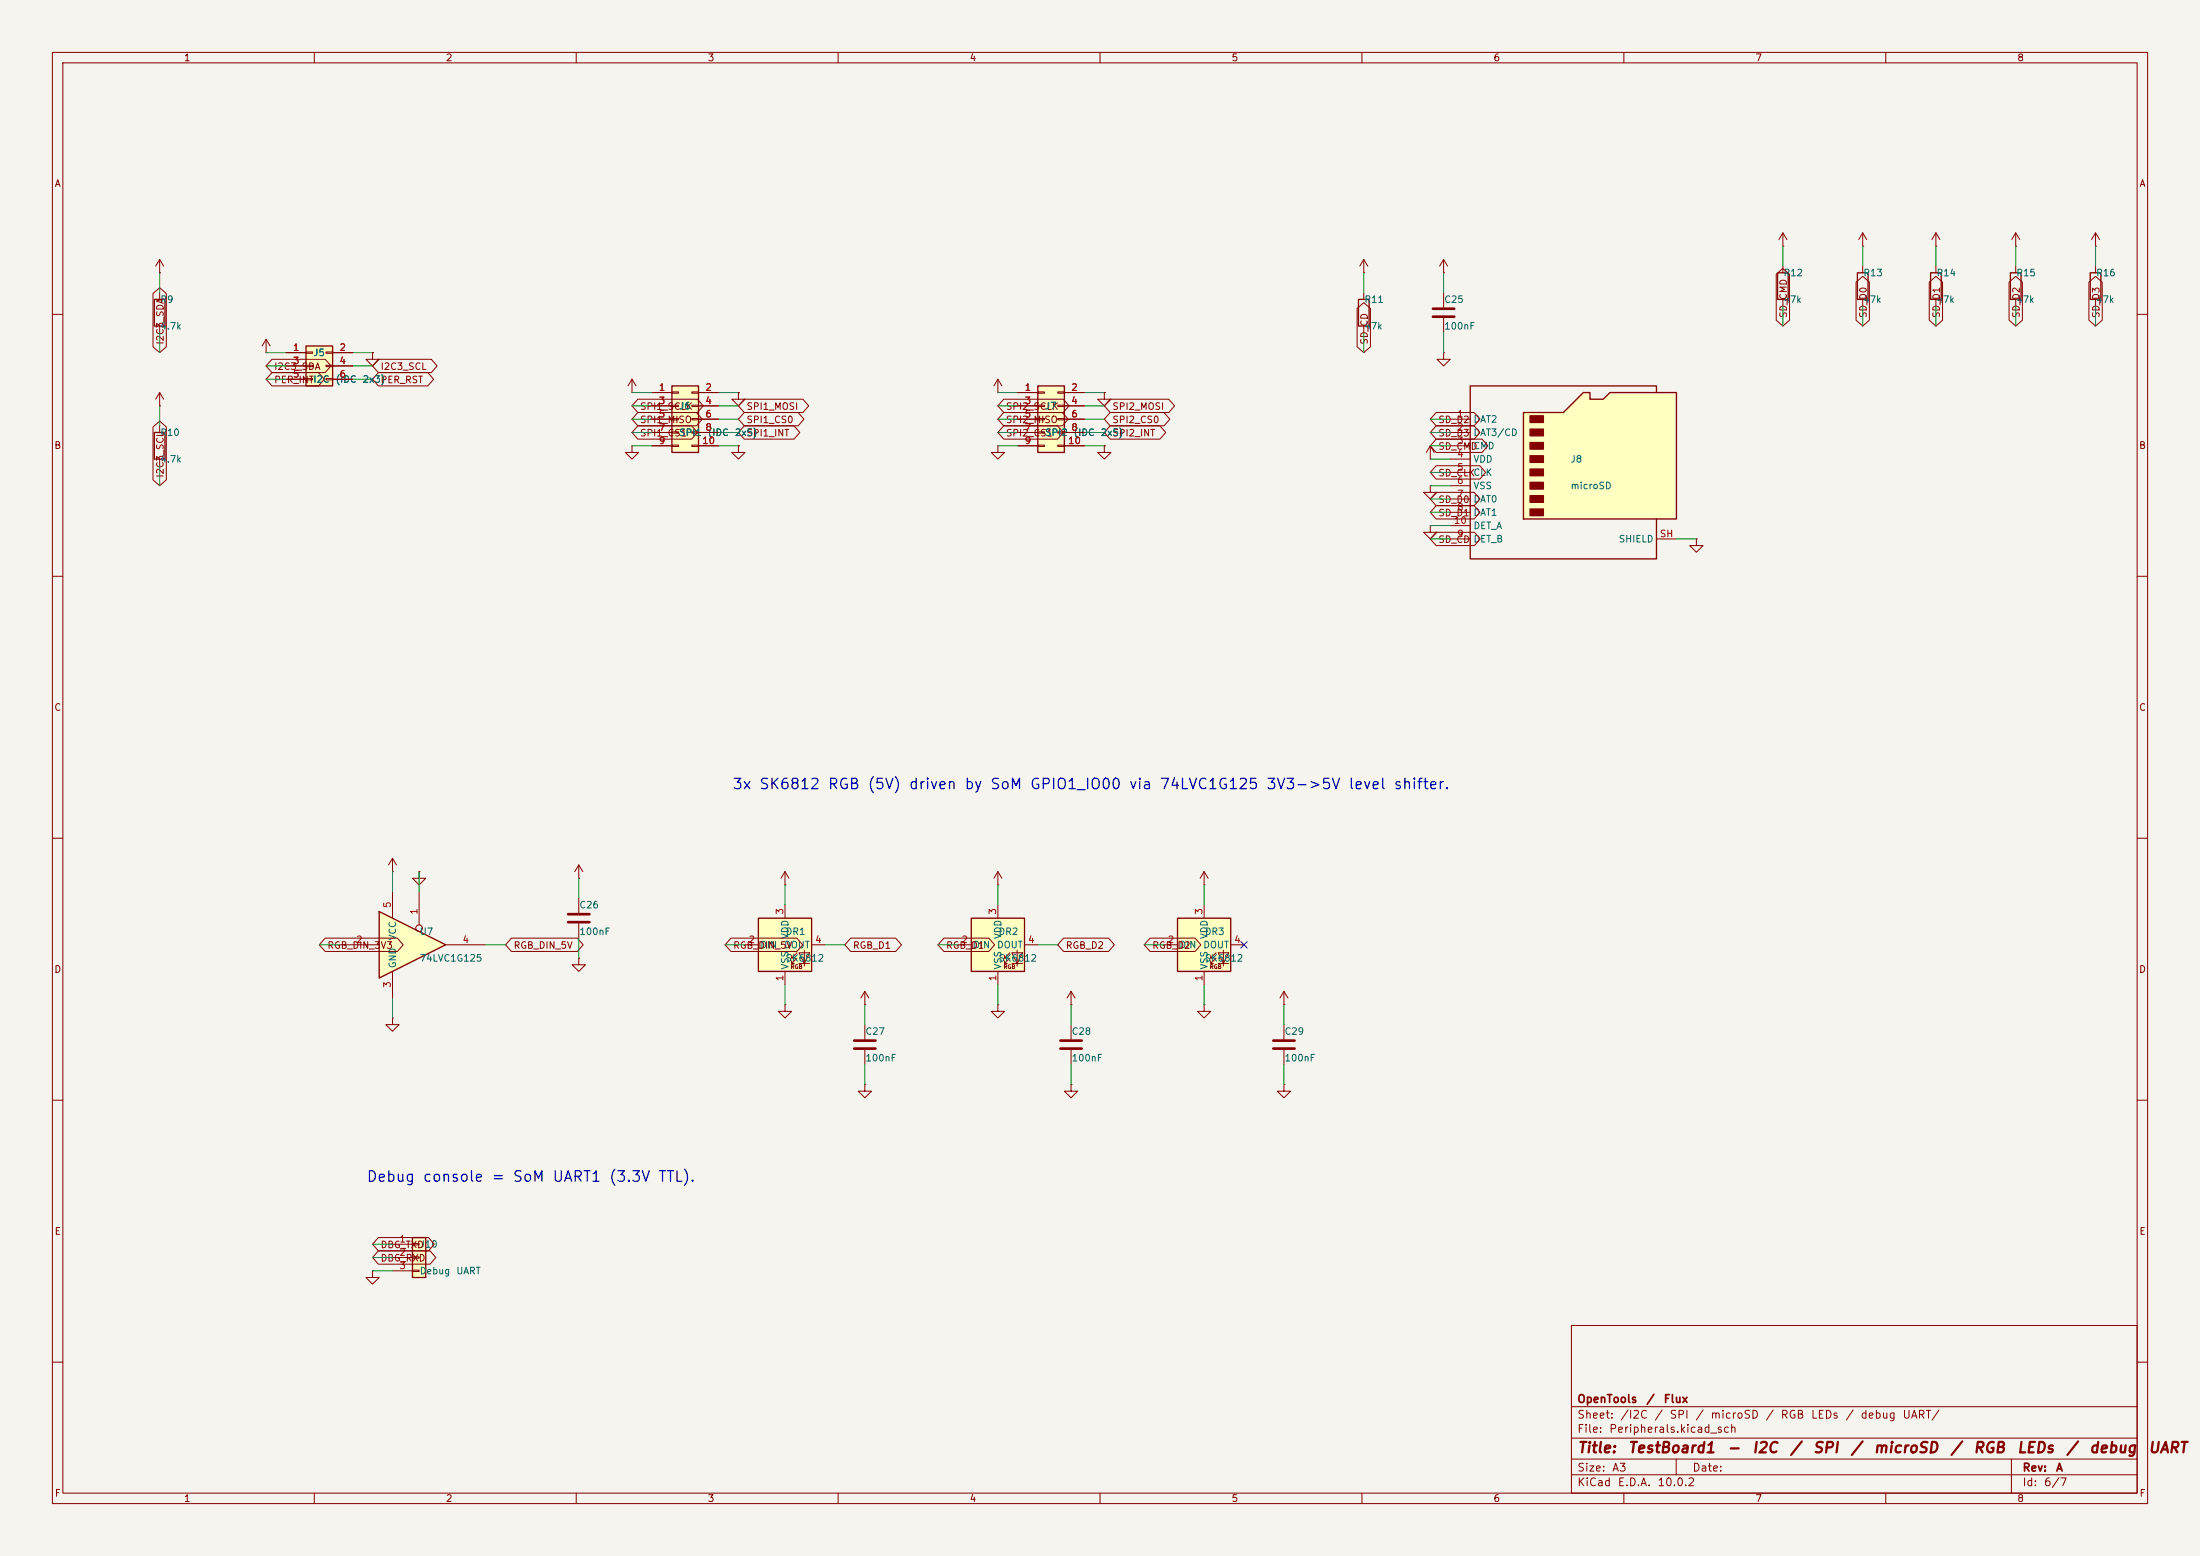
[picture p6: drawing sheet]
<svg xmlns="http://www.w3.org/2000/svg" width="420mm" height="297mm" viewBox="0 0 420 297" stroke-linecap="round" stroke-linejoin="round" font-family="sans-serif">
<path d="M0 0h420v297h-420z" fill="#f5f4ef" stroke="#f5f4ef" stroke-width=".19"/>
<g fill="none" stroke="#840000" stroke-width=".19">
<path d="M10 10h400v277h-400zM12 12h396v273h-396zM60 10v2M110 10v2M160 10v2M210 10v2M260 10v2M310 10v2M360 10v2M10 60h2M71.1 67.3v1.3h1.3l-1.3 1.3-1.3-1.3h1.3M71.1 67.3h.1"/>
<path d="M120.6 74.9h.1M120.6 72.4l-.7 1.3M120.6 72.4l.8 1.3M120.6 72.4v2.5M408 60h2M10 110h2M408 110h2M10 160h2M408 160h2M80 166.4v1.2h1.3l-1.3 1.3-1.3-1.3h1.3M80 166.4h.1M245.1 195.6v2.8"/>
<path d="M10 210h2M245.1 207v1.3h1.3l-1.3 1.3-1.3-1.3h1.3M245.1 207h.1M245.1 200.4v2.8M408 210h2M300 253h108v32h-108zM10 260h2M300 278.5h108M300 274.5h108M300 268.5h108M320 278.5v3M384 278.5v6.5"/>
<path d="M408 260h2M60 285v2M110 285v2M160 285v2M210 285v2M260 285v2M300 281.5h108M310 285v2M360 285v2"/>
</g>
<path d="M243.1 198.6h4M243.1 200.2h4" fill="none" stroke="#840000" stroke-width=".51"/>
<path d="M58.4 66h5.1v7.7h-5.1z" fill="#ffffc2"/>
<path d="M29.5 57.2h2v5h-2zM58.4 66h5.1v7.7h-5.1z" fill="none" stroke="#840000" stroke-width=".25"/>
<g fill="none" stroke="#840000" stroke-width=".19">
<path d="M30.5 55.9v1.3M30.5 62.2v1.3M50.8 67.3h.1M50.8 64.8l-.8 1.2M50.8 64.8l.8 1.2M50.8 64.8v2.5M54.6 67.3h3.8M54.6 69.9h3.8M54.6 72.4h3.8M58.4 67.2h1.3v.2h-1.3zM58.4 69.7h1.3v.3h-1.3zM58.4 72.3h1.3v.2h-1.3z"/>
<path d="M62.2 67.2h1.3v.2h-1.3zM62.2 69.7h1.3v.3h-1.3zM62.2 72.3h1.3v.2h-1.3zM63.5 67.3h3.8M63.5 69.9h3.8M63.5 72.4h3.8M74.9 194.3v1.3h1.3l-1.3 1.3-1.2-1.3h1.2M74.9 194.3h.1M149.9 191.8v1.2h1.2l-1.2 1.3-1.3-1.3h1.3M149.9 191.8h.1M165.1 191.8h.1M165.1 189.2l-.8 1.3"/>
<path d="M165.1 189.2l.8 1.3M165.1 189.2v2.6M229.9 191.8v1.2h1.2l-1.2 1.3-1.3-1.3h1.3M229.9 191.8h.1M245.1 191.8h.1M245.1 189.2l-.8 1.3M245.1 189.2l.8 1.3M245.1 189.2v2.6M165.1 207v1.3h1.3l-1.3 1.3-1.3-1.3h1.3M165.1 207h.1"/>
</g>
<path d="M144.8 175.3h10.1v10.1h-10.1z" fill="#ffffc2"/>
<g fill="none" stroke="#840000" stroke-width=".19">
<path d="M30.5 52.1h.1M30.5 49.5l-.8 1.3M30.5 49.5l.7 1.3M30.5 49.5v2.6M190.5 74.9h.1M190.5 72.4l-.8 1.3M190.5 72.4l.8 1.3M190.5 72.4v2.5M149.9 172.7v2.6M190.5 168.9h.1M190.5 166.4v2.5M190.5 166.4l-.8 1.2"/>
<path d="M190.5 166.4l.8 1.2M142.2 180.3h2.6M149.9 185.4v2.6M151.1 182.9h.5M151.1 183.9h.5M152.1 181.9l-1 1v-.5M152.1 182.9l-1 1v-.5M152.5 181.9h2.1l-1.1 2zM152.5 183.9h2.1M153.5 181.4v3M154.9 180.3h2.6M165.1 195.6v2.8"/>
<path d="M165.1 200.4v2.8"/>
</g>
<path d="M144.8 175.3h10.1v10.1h-10.1z" fill="none" stroke="#840000" stroke-width=".25"/>
<path d="M163.1 198.6h4M163.1 200.2h4" fill="none" stroke="#840000" stroke-width=".51"/>
<path d="M290.8 78.7h7.6l3.9-3.8h1.2v1.3h2.6l1.2-1.3h12.7v24.2h-29.2z" fill="#ffffc2"/>
<path d="M290.8 78.7h7.6l3.9-3.8h1.2v1.3h2.6l1.2-1.3h12.7v24.2h-29.2zM316.2 74.9v-1.2h-35.5v33h35.5v-7.6M29.5 82.6h2v5h-2z" fill="none" stroke="#840000" stroke-width=".25"/>
<g fill="#840000" stroke="#840000" stroke-width=".25">
<path d="M292.1 79.4h2.5v1.2h-2.5z"/>
<path d="M292.1 81.9h2.5v1.3h-2.5z"/>
<path d="M292.1 84.5h2.5v1.2h-2.5z"/>
<path d="M292.1 87h2.5v1.3h-2.5z"/>
<path d="M292.1 89.5h2.5v1.3h-2.5z"/>
<path d="M292.1 92.1h2.5v1.2h-2.5z"/>
<path d="M292.1 94.6h2.5v1.3h-2.5z"/>
<path d="M292.1 97.2h2.5v1.2h-2.5z"/>
</g>
<g fill="none" stroke="#840000" stroke-width=".19">
<path d="M30.5 77.5h.1M30.5 74.9v2.6M30.5 74.9l-.8 1.3M30.5 74.9l.7 1.3M275.6 67.3v1.3h1.3l-1.3 1.3-1.3-1.3h1.3M275.6 67.3h.1M30.5 81.3v1.3M30.5 87.6v1.3M273 92.7v1.3h1.3l-1.3 1.3-1.2-1.3h1.2M273 92.7h.1M273 87.6h.1M273 85.1l-.7 1.3"/>
<path d="M273 85.1l.8 1.3M273 85.1v2.5M276.9 80h3.8M276.9 82.6h3.8M276.9 85.1h3.8M276.9 87.6h3.8M276.9 90.2h3.8M276.9 92.7h3.8M276.9 95.3h3.8M276.9 97.8h3.8M273 100.3v1.3h1.3l-1.3 1.3-1.2-1.3h1.2M273 100.3h.1"/>
<path d="M276.9 102.9h3.8M276.9 100.3h3.8M316.2 102.9h3.8M323.8 102.9v1.2h1.3l-1.3 1.3-1.2-1.3h1.2M323.8 102.9h.1M149.9 168.9h.1M149.9 166.4l-.8 1.2M149.9 166.4l.7 1.2M149.9 166.4v2.5"/>
</g>
<path d="M72.4 174l12.7 6.3-12.7 6.4z" fill="#ffffc2"/>
<path d="M259.3 57.2h2.1v5h-2.1zM368.6 52.1h2v5.1h-2zM383.8 52.1h2v5.1h-2zM399 52.1h2.1v5.1h-2.1zM72.4 174l12.7 6.3-12.7 6.4z" fill="none" stroke="#840000" stroke-width=".25"/>
<g fill="none" stroke="#840000" stroke-width=".19">
<path d="M260.3 52.1h.1M260.3 49.5l-.7 1.3M260.3 49.5l.8 1.3M260.3 49.5v2.6M260.3 55.9v1.3M275.6 52.1h.1M275.6 49.5l-.8 1.3M275.6 49.5l.8 1.3M275.6 49.5v2.6M275.6 55.9v2.8M355.6 47h.1M355.6 44.5l-.8 1.2"/>
<path d="M355.6 44.5l.8 1.2M355.6 44.5v2.5M369.6 47h.1M369.6 44.5l-.8 1.2M369.6 44.5l.7 1.2M369.6 44.5v2.5M369.6 50.8v1.3M369.6 57.2v1.2M384.8 47h.1M384.8 44.5l-.8 1.2M384.8 44.5l.8 1.2M384.8 44.5v2.5"/>
<path d="M384.8 50.8v1.3M384.8 57.2v1.2M400 47h.1M400 44.5l-.7 1.2M400 44.5l.8 1.2M400 44.5v2.5M400 50.8v1.3M400 57.2v1.2M260.3 62.2v1.3M275.6 60.7v2.8M120.6 85.1v1.3h1.3l-1.3 1.2-1.2-1.2h1.2M120.6 85.1h.1"/>
<path d="M74.9 166.4h.1M74.9 163.8v2.6M74.9 170.2v5.1M74.9 163.8l-.7 1.3M74.9 163.8l.8 1.3M80 170.2v6.3M110.5 167.6h.1M110.5 165.1l-.8 1.3M110.5 165.1l.8 1.3M110.5 165.1v2.5M64.8 180.3h7.6M74.9 185.4v5.1"/>
<path d="M85.1 180.3h7.6M204.5 207v1.3h1.2l-1.2 1.3-1.3-1.3h1.3M204.5 207h.1"/>
<circle cx="80" cy="177.2" r=".63"/>
</g>
<path d="M273.6 58.9h4M273.6 60.5h4" fill="none" stroke="#840000" stroke-width=".51"/>
<path d="M128.3 73.7h5v12.7h-5z" fill="#ffffc2"/>
<path d="M354.6 52.1h2v5.1h-2zM128.3 73.7h5v12.7h-5z" fill="none" stroke="#840000" stroke-width=".25"/>
<g fill="none" stroke="#840000" stroke-width=".19">
<path d="M340.4 47h.1M340.4 44.5l-.8 1.2M340.4 44.5l.7 1.2M340.4 44.5v2.5M355.6 50.8v1.3M355.6 57.2v1.2M124.5 74.9h3.8M124.5 77.5h3.8M128.3 74.8h1.2v.3h-1.2zM128.3 77.3h1.2v.3h-1.2zM128.3 79.9h1.2v.2h-1.2zM132.1 74.8h1.2v.3h-1.2z"/>
<path d="M132.1 77.3h1.2v.3h-1.2zM132.1 79.9h1.2v.2h-1.2zM133.3 74.9h3.9M133.3 77.5h3.9M141 74.9v1.3h1.2l-1.2 1.3-1.3-1.3h1.3M141 74.9h.1M124.5 80h3.8M124.5 82.6h3.8M124.5 85.1h3.8M128.3 82.4h1.2v.3h-1.2zM128.3 85h1.2v.2h-1.2zM132.1 82.4h1.2v.3h-1.2z"/>
<path d="M132.1 85h1.2v.2h-1.2zM133.3 80h3.9M133.3 82.6h3.9M133.3 85.1h3.9M210.8 85.1v1.3h1.3l-1.3 1.2-1.3-1.2h1.3M210.8 85.1h.1M110.5 171.5v2.7M110.5 176.3v2.8M110.5 182.9v1.3h1.3l-1.3 1.2-1.3-1.2h1.3M110.5 182.9h.1"/>
</g>
<path d="M108.5 174.5h4M108.5 176h4" fill="none" stroke="#840000" stroke-width=".51"/>
<path d="M78.7 236.2h2.6v7.6h-2.6z" fill="#ffffc2"/>
<path d="M339.3 52.1h2.1v5.1h-2.1zM78.7 236.2h2.6v7.6h-2.6z" fill="none" stroke="#840000" stroke-width=".25"/>
<g fill="none" stroke="#840000" stroke-width=".19">
<path d="M340.4 50.8v1.3M340.4 57.2v1.2M141 85.1v1.3h1.2l-1.2 1.2-1.3-1.2h1.3M141 85.1h.1M190.5 85.1v1.3h1.3l-1.3 1.2-1.3-1.2h1.3M190.5 85.1h.1M190.5 191.8v1.2h1.3l-1.3 1.3-1.3-1.3h1.3M190.5 191.8h.1M74.9 237.5h3.8M78.7 237.4h1.3v.2h-1.3zM78.7 239.9h1.3v.3h-1.3zM71.1 242.6v1.2h1.3l-1.3 1.3-1.3-1.3h1.3"/>
<path d="M71.1 242.6h.1M74.9 240h3.8M74.9 242.6h3.8M78.7 242.4h1.3v.3h-1.3z"/>
</g>
<path d="M224.8 175.3h10.1v10.1h-10.1z" fill="#ffffc2"/>
<path d="M229.9 172.7v2.6M222.2 180.3h2.6M229.9 185.4v2.6M231.1 182.9h.5M231.1 183.9h.5M232.2 181.9l-1.1 1v-.5M232.2 182.9l-1.1 1v-.5M232.5 181.9h2.1l-1 2zM232.5 183.9h2.1M233.6 181.4v3M234.9 180.3h2.6" fill="none" stroke="#840000" stroke-width=".19"/>
<path d="M224.8 175.3h10.1v10.1h-10.1z" fill="none" stroke="#840000" stroke-width=".25"/>
<path d="M185.4 175.3h10.2v10.1h-10.2z" fill="#ffffc2"/>
<g fill="none" stroke="#840000" stroke-width=".19">
<path d="M190.5 172.7v2.6M182.9 180.3h2.5M190.5 185.4v2.6M191.8 182.9h.5M191.8 183.9h.5M192.8 181.9l-1 1v-.5M192.8 182.9l-1 1v-.5M193.2 181.9h2l-1 2zM193.2 183.9h2M194.2 181.4v3M195.6 180.3h2.5M204.5 191.8h.1"/>
<path d="M204.5 189.2v2.6M204.5 195.6v2.8M204.5 189.2l-.8 1.3M204.5 189.2l.7 1.3M204.5 200.4v2.8"/>
</g>
<path d="M185.4 175.3h10.2v10.1h-10.2z" fill="none" stroke="#840000" stroke-width=".25"/>
<path d="M202.4 198.6h4.1M202.4 200.2h4.1" fill="none" stroke="#840000" stroke-width=".51"/>
<path d="M198.1 73.7h5.1v12.7h-5.1z" fill="#ffffc2"/>
<path d="M198.1 73.7h5.1v12.7h-5.1z" fill="none" stroke="#840000" stroke-width=".25"/>
<g fill="none" stroke="#840000" stroke-width=".19">
<path d="M29.2 56l1.3-1.1 1.3 1.1v10.2l-1.3 1.1-1.3-1.1zM259.1 58.9l1.2-1.1 1.3 1.1v7.3l-1.3 1.1-1.2-1.1zM339.1 52.3l1.3-1.1 1.2 1.1v8.8l-1.2 1.1-1.3-1.1zM354.3 53.9l1.3-1.2 1.3 1.2v7.2l-1.3 1.1-1.3-1.1zM368.3 53.9l1.3-1.2 1.2 1.2v7.2l-1.2 1.1-1.3-1.1zM383.5 53.9l1.3-1.2 1.3 1.2v7.2l-1.3 1.1-1.3-1.1zM398.8 53.9l1.2-1.2 1.3 1.2v7.2l-1.3 1.1-1.2-1.1zM51.9 68.6h10.2l1.1 1.3-1.1 1.2h-10.2l-1.1-1.2zM51.9 71.1h8.9l1.1 1.3-1.1 1.3h-8.9l-1.1-1.3zM54.6 67.3h3.8M54.6 69.9h3.8M54.6 72.4h3.8"/>
<path d="M63.5 67.3h3.8M63.5 69.9h3.8M63.5 72.4h3.8M71.1 67.3h.1M72.2 71.1h9.5l1.1 1.3-1.1 1.3h-9.5l-1.1-1.3zM72.2 68.6h10.1l1.1 1.3-1.1 1.2h-10.1l-1.1-1.2zM121.8 78.7h11.2l1.1 1.3-1.1 1.3h-11.2l-1.2-1.3zM121.8 76.2h11.3l1.1 1.3-1.1 1.2h-11.3l-1.2-1.2zM124.5 74.9h3.8M124.5 77.5h3.8M133.3 74.9h3.9M133.3 77.5h3.9"/>
<path d="M141 74.9h.1M142.1 76.2h11.2l1.1 1.3-1.1 1.2h-11.2l-1.1-1.2zM142.1 78.7h10.3l1.1 1.3-1.1 1.3h-10.3l-1.1-1.3zM191.6 76.2h11.4l1.1 1.3-1.1 1.2h-11.4l-1.1-1.2zM191.6 78.7h11.2l1.1 1.3-1.1 1.3h-11.2l-1.1-1.3zM194.3 74.9h3.8M194.3 77.5h3.8M198.1 74.8h1.3v.3h-1.3zM198.1 77.3h1.3v.3h-1.3zM198.1 79.9h1.3v.2h-1.3zM201.9 74.8h1.3v.3h-1.3zM201.9 77.3h1.3v.3h-1.3z"/>
<path d="M201.9 79.9h1.3v.2h-1.3zM203.2 74.9h3.8M203.2 77.5h3.8M210.8 74.9v1.3h1.3l-1.3 1.3-1.3-1.3h1.3M210.8 74.9h.1M211.9 78.7h10.3l1.1 1.3-1.1 1.3h-10.3l-1.1-1.3zM211.9 76.2h11.2l1.1 1.3-1.1 1.2h-11.2l-1.1-1.2zM274.2 78.7h7.2l1.1 1.3-1.1 1.3h-7.2l-1.2-1.3zM29.2 81.5l1.3-1.1 1.3 1.1v10.1l-1.3 1.1-1.3-1.1zM121.8 81.3h10.2l1.2 1.3-1.2 1.2h-10.2l-1.2-1.2zM124.5 80h3.8M124.5 82.6h3.8"/>
<path d="M124.5 85.1h3.8M133.3 80h3.9M133.3 82.6h3.9M133.3 85.1h3.9M141 85.1h.1M142.1 81.3h9.5l1.1 1.3-1.1 1.2h-9.5l-1.1-1.2zM191.6 81.3h10.3l1.1 1.3-1.1 1.2h-10.3l-1.1-1.2zM194.3 80h3.8M194.3 82.6h3.8M194.3 85.1h3.8M198.1 82.4h1.3v.3h-1.3zM198.1 85h1.3v.2h-1.3z"/>
<path d="M201.9 82.4h1.3v.3h-1.3zM201.9 85h1.3v.2h-1.3zM203.2 80h3.8M203.2 82.6h3.8M203.2 85.1h3.8M210.8 85.1h.1M211.9 81.3h9.5l1.1 1.3-1.1 1.2h-9.5l-1.1-1.2zM274.2 81.3h7.2l1.1 1.3-1.1 1.2h-7.2l-1.2-1.2zM274.2 83.8h8.7l1.1 1.3-1.1 1.3h-8.7l-1.2-1.3zM274.2 96.5h7.2l1.1 1.3-1.1 1.3h-7.2l-1.2-1.3zM274.2 88.9h8.3l1.1 1.3-1.1 1.2h-8.3l-1.2-1.2zM274.2 94h7.2l1.1 1.3-1.1 1.2h-7.2l-1.2-1.2z"/>
<path d="M274.2 101.6h7.3l1.1 1.3-1.1 1.2h-7.3l-1.2-1.2zM62.1 179.1h13.8l1.1 1.2-1.1 1.3h-13.8l-1.1-1.3zM97.6 179.1h12.6l1.1 1.2-1.1 1.3h-12.6l-1.1-1.3zM139.5 179.1h12.6l1.1 1.2-1.1 1.3h-12.6l-1.1-1.3zM162.4 179.1h8.6l1.1 1.2-1.1 1.3h-8.6l-1.1-1.3zM180.2 179.1h8.6l1.1 1.2-1.1 1.3h-8.6l-1.1-1.3zM203 179.1h8.6l1.1 1.2-1.1 1.3h-8.6l-1.1-1.3zM219.6 179.1h8.5l1.2 1.2-1.2 1.3h-8.5l-1.2-1.3zM229.9 168.9h.1M229.9 166.4l-.8 1.2M229.9 166.4l.7 1.2M229.9 166.4v2.5"/>
<path d="M72.2 236.2h9.6l1.1 1.3-1.1 1.3h-9.6l-1.1-1.3zM72.2 238.8h9.9l1.1 1.2-1.1 1.3h-9.9l-1.1-1.3z"/>
</g>
<g fill="none" stroke="#009600" stroke-width=".19">
<path d="M30.5 52.1v3.8M260.3 52.1v3.8M275.6 52.1v3.8M340.4 47v3.8M340.4 58.4v3.8M355.6 47v3.8M355.6 58.4v3.8M369.6 47v3.8M369.6 58.4v3.8M384.8 47v3.8M384.8 58.4v3.8M400 47v3.8"/>
<path d="M400 58.4v3.8M30.5 63.5v3.8M30.5 77.5v3.8M50.8 72.4h3.8M50.8 67.3h3.8M50.8 69.9h3.8M67.3 72.4h3.8M67.3 67.3h3.8M67.3 69.9h3.8M120.6 74.9h3.9M120.6 77.5h3.9M137.2 74.9h3.8"/>
<path d="M137.2 77.5h3.8M190.5 74.9h3.8M190.5 77.5h3.8M207 74.9h3.8M207 77.5h3.8M260.3 63.5v3.8M275.6 63.5v3.8M30.5 88.9v3.8M120.6 80h3.9M120.6 85.1h3.9M120.6 82.6h3.9M137.2 80h3.8"/>
<path d="M137.2 85.1h3.8M137.2 82.6h3.8M190.5 80h3.8M190.5 85.1h3.8M190.5 82.6h3.8M207 80h3.8M207 85.1h3.8M207 82.6h3.8M273 80h3.9M273 85.1h3.9M273 82.6h3.9M273 87.6h3.9"/>
<path d="M273 97.8h3.9M273 90.2h3.9M273 92.7h3.9M273 95.3h3.9M273 102.9h3.9M273 100.3h3.9M320 102.9h3.8M74.9 166.4v3.8M80 166.4v3.8M110.5 167.6v3.9M110.5 179.1v3.8M149.9 168.9v3.8"/>
<path d="M190.5 168.9v3.8M229.9 168.9v3.8M61 180.3h3.8M74.9 190.5v3.8M92.7 180.3h3.8M138.4 180.3h3.8M149.9 188v3.8M157.5 180.3h3.8M165.1 191.8v3.8M179.1 180.3h3.8M190.5 188v3.8M198.1 180.3h3.8"/>
<path d="M204.5 191.8v3.8M218.4 180.3h3.8M229.9 188v3.8M245.1 191.8v3.8M165.1 203.2v3.8M204.5 203.2v3.8M245.1 203.2v3.8M71.1 237.5h3.8M71.1 240h3.8M71.1 242.6h3.8"/>
</g>
<path d="M236.9 179.7l1.2 1.2M238.1 179.7l-1.2 1.2" fill="none" stroke="#000084" stroke-width=".19"/>
<g font-size="2" fill="#0000c2">
<text x="139.7" y="151.1">3x SK6812 RGB (5V) driven by SoM GPIO1_IO00 via 74LVC1G125 3V3-&gt;5V level shifter.</text>
<text x="69.8" y="226.1">Debug console = SoM UART1 (3.3V TTL).</text>
</g>
<g font-size="2" fill="#840000">
<text x="301" y="277.8">Title:</text>
<text x="310.7" y="277.8">TestBoard1</text>
<text x="329.6" y="277.8">-</text>
<text x="334.4" y="277.8">I2C</text>
<text x="341.5" y="277.8">/</text>
<text x="346" y="277.8">SPI</text>
<text x="353.1" y="277.8">/</text>
<text x="357.6" y="277.8">microSD</text>
<text x="372.2" y="277.8">/</text>
<text x="376.6" y="277.8">RGB</text>
<text x="384.9" y="277.8">LEDs</text>
<text x="394.3" y="277.8">/</text>
<text x="398.7" y="277.8">debug</text>
<text x="410" y="277.8">UART</text>
</g>
<g font-size="1.5" fill="#840000">
<text x="301" y="268.1">OpenTools</text>
<text x="314.2" y="268.1">/</text>
<text x="317.5" y="268.1">Flux</text>
<text x="301" y="273.8">File:</text>
<text x="301" y="271.1">Sheet:</text>
<text x="307.1" y="273.8">Peripherals.kicad_sch</text>
<text x="309.2" y="271.1">/I2C</text>
<text x="315.7" y="271.1">/</text>
<text x="318.6" y="271.1">SPI</text>
<text x="323.5" y="271.1">/</text>
<text x="326.4" y="271.1">microSD</text>
<text x="336.9" y="271.1">/</text>
<text x="339.8" y="271.1">RGB</text>
<text x="345.6" y="271.1">LEDs</text>
<text x="352.2" y="271.1">/</text>
<text x="355.1" y="271.1">debug</text>
<text x="363.1" y="271.1">UART/</text>
<text x="301" y="281.2">Size:</text>
<text x="307.6" y="281.2">A3</text>
<text x="323" y="281.2">Date:</text>
<text x="386" y="281.2">Rev:</text>
<text x="392.4" y="281.2">A</text>
<text x="301" y="284">KiCad</text>
<text x="308.7" y="284">E.D.A.</text>
<text x="316.3" y="284">10.0.2</text>
<text x="386" y="284">Id:</text>
<text x="390.1" y="284">6/7</text>
</g>
<g font-size="1.3" fill="#840000">
<text x="35" y="12">1</text>
<text x="85" y="12">2</text>
<text x="135" y="12">3</text>
<text x="185" y="12">4</text>
<text x="235" y="12">5</text>
<text x="285" y="12">6</text>
<text x="335" y="12">7</text>
<text x="385" y="12">8</text>
<text x="10.3" y="36">A</text>
<text x="408.3" y="36">A</text>
<text x="31.5" y="65.9" transform="rotate(-90 31.5 65.9)">I2C3_SDA</text>
<text x="261.4" y="65.9" transform="rotate(-90 261.4 65.9)">SD_CD</text>
<text x="341.4" y="60.8" transform="rotate(-90 341.4 60.8)">SD_CMD</text>
<text x="356.7" y="60.8" transform="rotate(-90 356.7 60.8)">SD_D0</text>
<text x="370.6" y="60.8" transform="rotate(-90 370.6 60.8)">SD_D1</text>
<text x="385.9" y="60.8" transform="rotate(-90 385.9 60.8)">SD_D2</text>
<text x="401.1" y="60.8" transform="rotate(-90 401.1 60.8)">SD_D3</text>
<text x="52.2" y="70.9">I2C3_SDA</text>
<text x="72.5" y="70.9">I2C3_SCL</text>
<text x="52.2" y="73.5">PER_INTI2C</text>
<text x="72.5" y="73.5">PER_RST</text>
<text x="122.1" y="81.1">SPI1_MISO</text>
<text x="122.1" y="83.6">SPI1_CS1</text>
<text x="122.1" y="78.5">SPI1_SCLK</text>
<text x="142.4" y="83.6">SPI1_INT</text>
<text x="142.4" y="78.5">SPI1_MOSI</text>
<text x="142.4" y="81.1">SPI1_CS0</text>
<text x="191.9" y="78.5">SPI2_SCLK</text>
<text x="191.9" y="83.6">SPI2_CS1</text>
<text x="191.9" y="81.1">SPI2_MISO</text>
<text x="212.2" y="81.1">SPI2_CS0</text>
<text x="212.2" y="83.6">SPI2_INT</text>
<text x="212.2" y="78.5">SPI2_MOSI</text>
<text x="274.5" y="81.1">SD_D2</text>
<text x="274.5" y="83.6">SD_D3</text>
<text x="10.3" y="86">B</text>
<text x="274.5" y="86.2">SD_CMD</text>
<text x="408.2" y="86">B</text>
<text x="31.5" y="91.3" transform="rotate(-90 31.5 91.3)">I2C3_SCL</text>
<text x="274.5" y="91.2">SD_CLKCLK</text>
<text x="274.5" y="98.9">SD_D1</text>
<text x="274.5" y="96.3">SD_D0</text>
<text x="274.5" y="103.9">SD_CD</text>
<text x="10.3" y="136">C</text>
<text x="408.2" y="136">C</text>
<text x="10.3" y="186">D</text>
<text x="62.4" y="181.4">RGB_DIN_3V3</text>
<text x="97.9" y="181.4">RGB_DIN_5V</text>
<text x="139.9" y="181.4">RGB_DIN_5V</text>
<text x="162.7" y="181.4">RGB_D1</text>
<text x="180.5" y="181.4">RGB_D1</text>
<text x="203.4" y="181.4">RGB_D2</text>
<text x="219.9" y="181.4">RGB_D2</text>
<text x="408.2" y="186">D</text>
<text x="10.3" y="236">E</text>
<text x="72.5" y="238.6">DBG_TXD</text>
<text x="408.3" y="236">E</text>
<text x="72.5" y="241.1">DBG_RXD</text>
<text x="10.3" y="286">F</text>
<text x="35" y="287">1</text>
<text x="85" y="287">2</text>
<text x="135" y="287">3</text>
<text x="185" y="287">4</text>
<text x="235" y="287">5</text>
<text x="285" y="287">6</text>
<text x="335" y="287">7</text>
<text x="385" y="287">8</text>
<text x="408.3" y="286">F</text>
</g>
<g font-size="1.3" fill="#006464">
<text x="340.4" y="53">R12</text>
<text x="355.6" y="53">R13</text>
<text x="369.6" y="53">R14</text>
<text x="384.8" y="53">R15</text>
<text x="400.1" y="53">R16</text>
<text x="30.5" y="58.1">R9</text>
<text x="260.4" y="58.1">R11</text>
<text x="275.6" y="58.1">C25</text>
<text x="340.4" y="58.1">47k</text>
<text x="355.6" y="58.1">47k</text>
<text x="369.6" y="58.1">47k</text>
<text x="384.8" y="58.1">47k</text>
<text x="400.1" y="58.1">47k</text>
<text x="30.5" y="63.2">4.7k</text>
<text x="260.4" y="63.2">47k</text>
<text x="275.6" y="63.2">100nF</text>
<text x="59.7" y="68.3">J5</text>
<text x="59.7" y="73.4">I2C</text>
<text x="64" y="73.4">(IDC</text>
<text x="69.1" y="73.4">2x3)</text>
<text x="30.5" y="83.5">R10</text>
<text x="129.5" y="78.4">J6</text>
<text x="129.5" y="83.5">SPI1</text>
<text x="135" y="83.5">(IDC</text>
<text x="140.2" y="83.5">2x5)</text>
<text x="199.4" y="78.4">J7</text>
<text x="199.4" y="83.5">SPI2</text>
<text x="204.9" y="83.5">(IDC</text>
<text x="210" y="83.5">2x5)</text>
<text x="281.2" y="81">DAT2</text>
<text x="281.2" y="83.5">DAT3/CD</text>
<text x="30.5" y="88.6">4.7k</text>
<text x="281.2" y="86.1">CMD</text>
<text x="281.2" y="88.6">VDD</text>
<text x="299.7" y="88.6">J8</text>
<text x="281.2" y="93.7">VSS</text>
<text x="299.7" y="93.7">microSD</text>
<text x="281.2" y="96.2">DAT0</text>
<text x="281.2" y="98.8">DAT1</text>
<text x="281.2" y="101.3">DET_A</text>
<text x="281.2" y="103.8">DET_B</text>
<text x="308.9" y="103.8">SHIELD</text>
<text x="110.5" y="173.7">C26</text>
<text x="75.9" y="179.6" transform="rotate(-90 75.9 179.6)">VCC</text>
<text x="80" y="178.8">U7</text>
<text x="110.5" y="178.8">100nF</text>
<text x="149.9" y="178.8">DR1</text>
<text x="150.8" y="179.3" transform="rotate(-90 150.8 179.3)">VDD</text>
<text x="190.5" y="178.8">DR2</text>
<text x="191.5" y="179.3" transform="rotate(-90 191.5 179.3)">VDD</text>
<text x="229.9" y="178.8">DR3</text>
<text x="230.8" y="179.3" transform="rotate(-90 230.8 179.3)">VDD</text>
<text x="75.9" y="184.9" transform="rotate(-90 75.9 184.9)">GND</text>
<text x="80" y="183.9">74LVC1G125</text>
<text x="145" y="181.3">DIN</text>
<text x="149.6" y="181.3">DOUT</text>
<text x="149.9" y="183.9">SK6812</text>
<text x="150.8" y="185.2" transform="rotate(-90 150.8 185.2)">VSS</text>
<text x="185.7" y="181.3">DIN</text>
<text x="190.2" y="181.3">DOUT</text>
<text x="190.5" y="183.9">SK6812</text>
<text x="191.5" y="185.2" transform="rotate(-90 191.5 185.2)">VSS</text>
<text x="225" y="181.3">DIN</text>
<text x="229.6" y="181.3">DOUT</text>
<text x="229.9" y="183.9">SK6812</text>
<text x="230.8" y="185.2" transform="rotate(-90 230.8 185.2)">VSS</text>
<text x="165.1" y="197.8">C27</text>
<text x="204.5" y="197.8">C28</text>
<text x="245.1" y="197.8">C29</text>
<text x="165.1" y="202.9">100nF</text>
<text x="204.5" y="202.9">100nF</text>
<text x="245.1" y="202.9">100nF</text>
<text x="80" y="238.5">J10</text>
<text x="80" y="243.5">Debug</text>
<text x="87" y="243.5">UART</text>
</g>
<g font-size="1.3" fill="#a90000">
<text x="55.8" y="67.3">1</text>
<text x="55.8" y="69.8">3</text>
<text x="64.7" y="67.3">2</text>
<text x="64.7" y="69.8">4</text>
<text x="55.8" y="72.4">5</text>
<text x="64.7" y="72.4">6</text>
<text x="125.7" y="74.9">1</text>
<text x="125.7" y="77.4">3</text>
<text x="134.5" y="74.9">2</text>
<text x="134.5" y="77.4">4</text>
<text x="195.5" y="74.9">1</text>
<text x="195.5" y="77.4">3</text>
<text x="204.4" y="74.9">2</text>
<text x="204.4" y="77.4">4</text>
<text x="125.7" y="80">5</text>
<text x="125.7" y="82.5">7</text>
<text x="134.5" y="80">6</text>
<text x="134.5" y="82.5">8</text>
<text x="195.5" y="80">5</text>
<text x="195.5" y="82.5">7</text>
<text x="204.4" y="80">6</text>
<text x="204.4" y="82.5">8</text>
<text x="278.1" y="80">1</text>
<text x="278.1" y="82.5">2</text>
<text x="125.7" y="85.1">9</text>
<text x="133.9" y="85.1">10</text>
<text x="195.5" y="85.1">9</text>
<text x="203.8" y="85.1">10</text>
<text x="278.1" y="85.1">3</text>
<text x="278.1" y="87.6">4</text>
<text x="278.1" y="90.1">5</text>
<text x="278.1" y="92.7">6</text>
<text x="278.1" y="95.2">7</text>
<text x="277.5" y="100.3">10</text>
<text x="278.1" y="97.8">8</text>
<text x="278.1" y="102.8">9</text>
<text x="316.8" y="102.8">SH</text>
<text x="74.9" y="173.4" transform="rotate(-90 74.9 173.4)">5</text>
<text x="80" y="174.7" transform="rotate(-90 80 174.7)">1</text>
<text x="149.8" y="174.7" transform="rotate(-90 149.8 174.7)">3</text>
<text x="190.5" y="174.7" transform="rotate(-90 190.5 174.7)">3</text>
<text x="229.8" y="174.7" transform="rotate(-90 229.8 174.7)">3</text>
<text x="67.9" y="180.3">2</text>
<text x="88.2" y="180.3">4</text>
<text x="142.8" y="180.3">2</text>
<text x="155.5" y="180.3">4</text>
<text x="183.4" y="180.3">2</text>
<text x="196.1" y="180.3">4</text>
<text x="222.8" y="180.3">2</text>
<text x="235.5" y="180.3">4</text>
<text x="74.9" y="188.7" transform="rotate(-90 74.9 188.7)">3</text>
<text x="149.8" y="187.4" transform="rotate(-90 149.8 187.4)">1</text>
<text x="190.5" y="187.4" transform="rotate(-90 190.5 187.4)">1</text>
<text x="229.8" y="187.4" transform="rotate(-90 229.8 187.4)">1</text>
<text x="76.1" y="237.5">1</text>
<text x="76.1" y="240">2</text>
<text x="76.1" y="242.5">3</text>
</g>
<g font-size=".8" fill="#840000">
<text x="150.9" y="185.1">RGB</text>
<text x="191.5" y="185.1">RGB</text>
<text x="230.9" y="185.1">RGB</text>
</g>
</svg>
